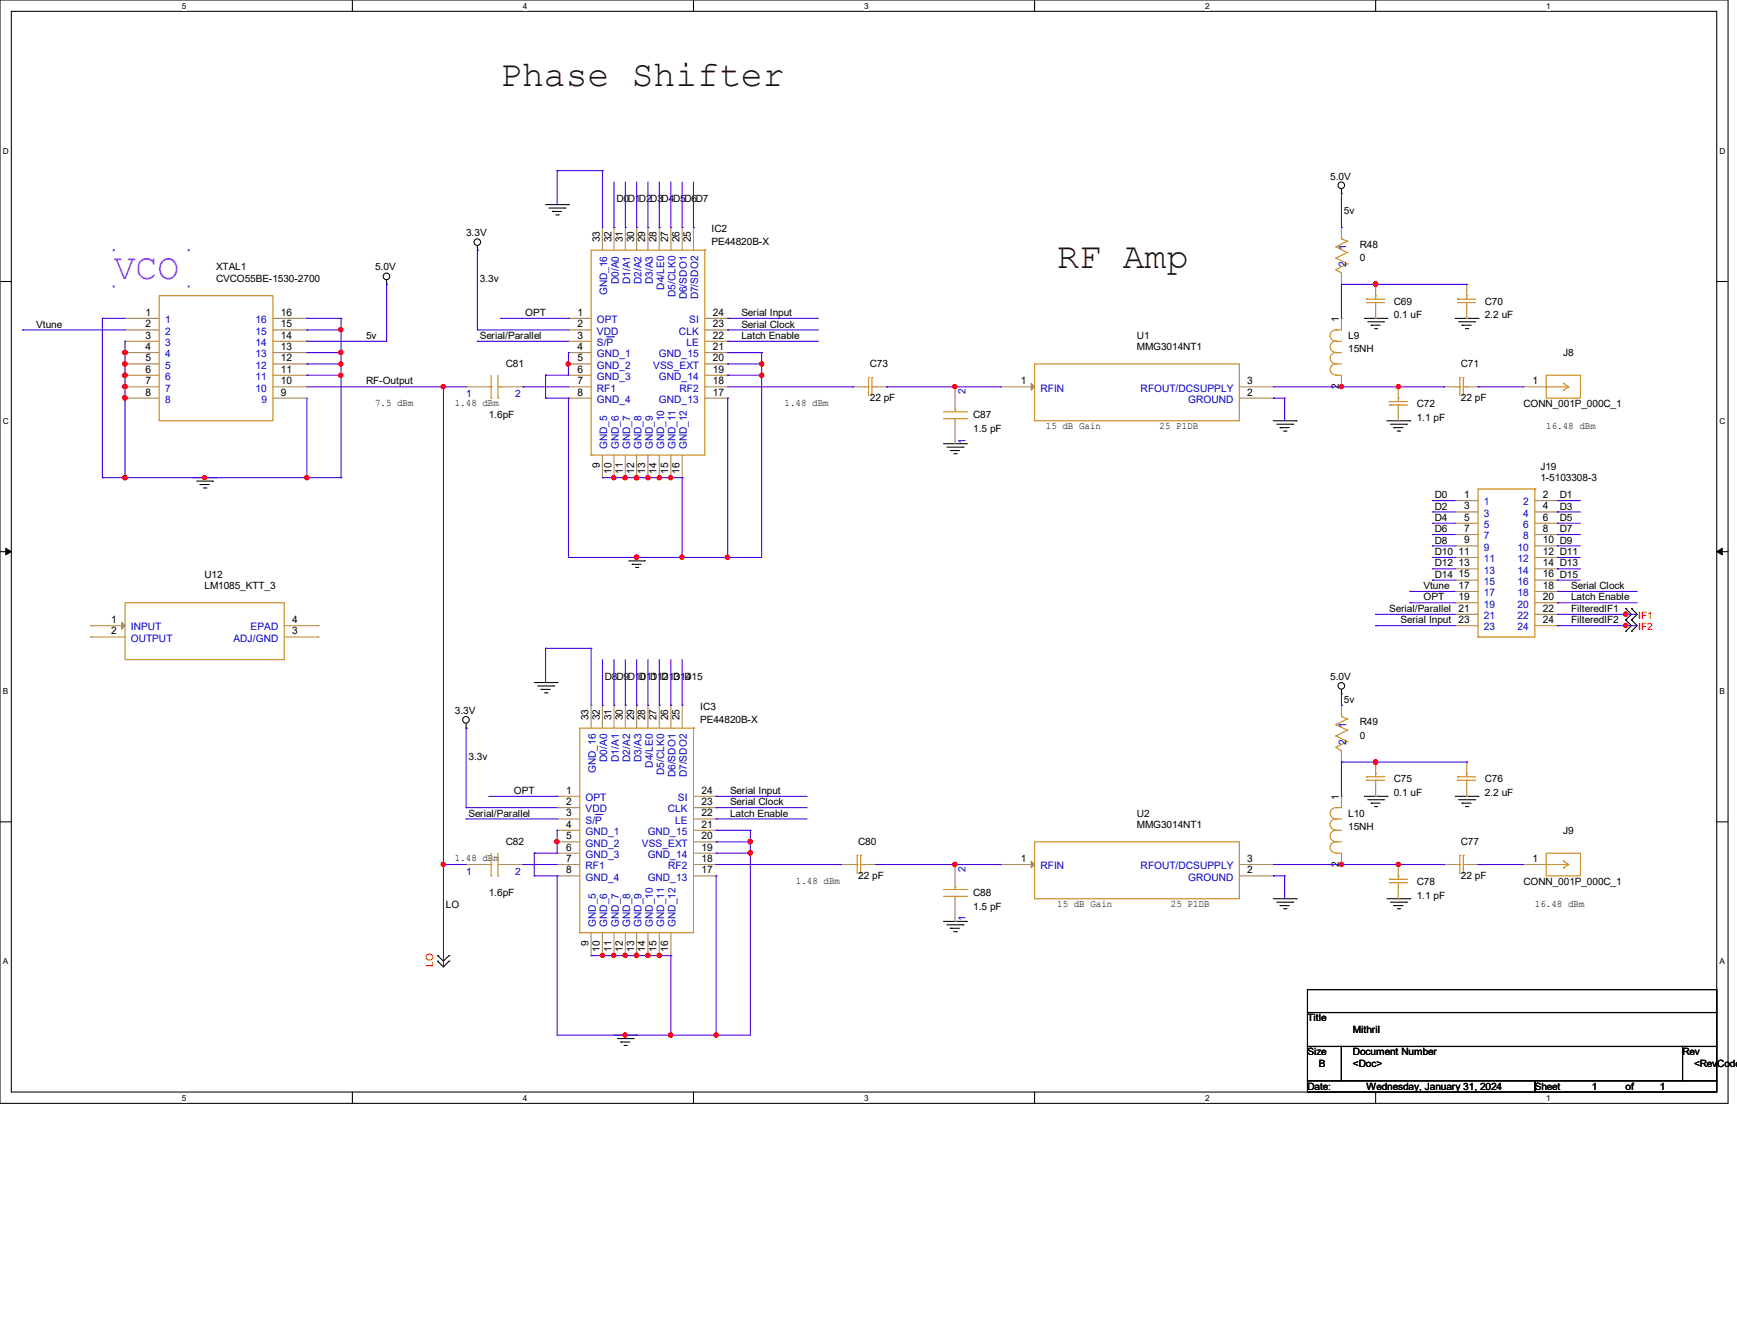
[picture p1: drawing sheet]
<svg xmlns="http://www.w3.org/2000/svg" width="279mm" height="216mm" viewBox="0 0 279 216" stroke-linecap="round" stroke-linejoin="round" font-family="sans-serif">
<path d="M0 0h278v177.4h-278zM1.8 1.8h274.3v173.8h-274.3z" fill="none" stroke="#000" stroke-width=".17"/>
<g fill="#fff">
<path d="M29.3 .2h.7v1.5h-.7z"/>
<path d="M29.3 175.8h.7v1.4h-.7z"/>
</g>
<path d="M56.7 0v1.8M56.7 175.6v1.8" fill="none" stroke="#000" stroke-width=".17"/>
<g fill="#fff">
<path d="M84.1 .2h.7v1.5h-.7z"/>
<path d="M84.1 175.8h.7v1.4h-.7z"/>
</g>
<path d="M111.5 0v1.8M111.5 175.6v1.8" fill="none" stroke="#000" stroke-width=".17"/>
<g fill="#fff">
<path d="M139 .2h.7v1.5h-.7z"/>
<path d="M139 175.8h.7v1.4h-.7z"/>
</g>
<path d="M166.4 0v1.8M166.4 175.6v1.8" fill="none" stroke="#000" stroke-width=".17"/>
<g fill="#fff">
<path d="M193.8 .2h.8v1.5h-.8z"/>
<path d="M193.8 175.8h.8v1.4h-.8z"/>
</g>
<path d="M221.3 0v1.8M221.3 175.6v1.8" fill="none" stroke="#000" stroke-width=".17"/>
<g fill="#fff">
<path d="M248.7 .2h.7v1.5h-.7z"/>
<path d="M248.7 175.8h.7v1.4h-.7z"/>
<path d="M.5 23.5h.9v1.5h-.9z"/>
<path d="M276.6 23.5h.9v1.5h-.9z"/>
<path d="M.5 67h.9v1.5h-.9z"/>
<path d="M276.6 67h.9v1.5h-.9z"/>
</g>
<path d="M0 45.3h1.8M276.1 45.3h1.9" fill="none" stroke="#000" stroke-width=".17"/>
<g fill="#fff">
<path d="M.5 110.4h.8v1.5h-.8z"/>
<path d="M276.6 110.4h.9v1.5h-.9z"/>
</g>
<path d="M0 88.7h1.8M276.1 88.7h1.9" fill="none" stroke="#000" stroke-width=".17"/>
<path d="M.9 88.1l.9 .6-.9 .5zM276.1 88.7l.9-.6v1.1z" fill="#000" stroke="#000" stroke-width=".16"/>
<g fill="#fff">
<path d="M.5 153.8h.8v1.5h-.8z"/>
<path d="M276.6 153.8h.9v1.5h-.9z"/>
</g>
<path d="M0 132.1h1.8M276.1 132.1h1.9" fill="none" stroke="#000" stroke-width=".17"/>
<path d="M18.1 40h.4v.4h-.4zM30.2 40h.3v.4h-.3zM30.2 45.9h.3v.3h-.3zM18.1 45.9h.4v.3h-.4z" fill-rule="evenodd" fill="#f0f"/>
<g fill="none" stroke="#000" stroke-width=".17">
<path d="M76.8 39.5v.7M87.8 32.9h3.6M88.3 33.4h2.6M88.9 34h.1M88.9 34h1.4M89.4 34.5h.4M89.8 34.5h.1M90.9 33.4h.1M91.4 32.9h.1M215.8 31.1h.1M215.8 30.4v.7M62.2 45.7h.1"/>
<path d="M62.2 45v.7M76.8 40.2h.1M219.5 51.2h3.6M220 51.7h2.5M220.6 52.3h.1M220.6 52.3h1.4M221.1 52.8h.3M221.4 52.8h.1M222.5 51.7h.1M223.1 51.2h.1M234.1 51.2h3.6M234.6 51.7h2.6"/>
<path d="M235.2 52.3h.1M235.2 52.3h1.4M235.7 52.8h.4M236.1 52.8h.1M237.2 51.7h.1M237.7 51.2h.1M31.1 76.8h3.7M31.6 77.3h2.6M32.2 77.9h.1M32.2 77.9h1.5M32.7 78.4h.4M33.1 78.4h.1"/>
<path d="M34.2 77.3h.1M34.8 76.8h.1M151.8 71.3h3.6M152.3 71.9h2.6M152.9 72.4h.1M152.9 72.4h1.4M153.4 72.9h.4M153.8 72.9h.1M154.9 71.9h.1M155.4 71.3h.1M204.8 67.6h3.7M205.4 68.2h2.5"/>
<path d="M205.9 68.7h.1M205.9 68.7h1.5M206.5 69.3h.3M206.8 69.3h.1M207.9 68.2h.1M208.5 67.6h.1M223.1 67.6h3.7M223.6 68.2h2.6M224.2 68.7h.1M224.2 68.7h1.5M224.7 69.3h.4M225.1 69.3h.1"/>
<path d="M226.2 68.2h.1M226.8 67.6h.1M100.6 89.6h3.6M101.1 90.2h2.6M101.7 90.7h.1M101.7 90.7h1.4M102.2 91.2h.4M102.6 91.2h.1M103.7 90.2h.1M104.2 89.6h.1M261.5 97.8h.1M261.5 99.7h.1"/>
<path d="M261.5 97.8l.9 1-.9 .9M261.5 99.7l.9 .9-.9 .9M262.4 97.8h.1M262.4 99.7h.1M262.4 97.8l1 1-1 .9M262.4 99.7l1 .9-1 .9M75 117.1h.1M75 116.3v.8M85.9 109.7h3.7M86.5 110.3h2.6M87 110.8h.1M87 110.8h1.5"/>
<path d="M87.6 111.4h.4M88 111.4h.1M89.1 110.3h.1M89.6 109.7h.1M215.8 111.5h.1M215.8 110.8v.7M261.5 101.5h.1M262.4 101.5h.1M219.5 128h3.6M220 128.6h2.5M220.6 129.1h.1M220.6 129.1h1.4"/>
<path d="M221.1 129.7h.3M221.4 129.7h.1M222.5 128.6h.1M223.1 128h.1M234.1 128h3.6M234.6 128.6h2.6M235.2 129.1h.1M235.2 129.1h1.4M235.7 129.7h.4M236.1 129.7h.1M237.2 128.6h.1M237.7 128h.1"/>
<path d="M70.4 154.5h.1M70.4 153.6h.1M70.4 154.5l.9 .9 .9-.9M70.4 153.6l.9 .9 .9-.9M72.2 154.5h.1M72.2 153.6h.1M151.8 148.1h3.6M152.3 148.7h2.6M152.9 149.2h.1M152.9 149.2h1.4M153.4 149.8h.4M153.8 149.8h.1"/>
<path d="M154.9 148.7h.1M155.4 148.1h.1M204.8 144.5h3.7M205.4 145h2.5M205.9 145.6h.1M205.9 145.6h1.5M206.5 146.1h.3M206.8 146.1h.1M207.9 145h.1M208.5 144.5h.1M210.3 159.1h65.8v3.7h-65.8zM223.1 144.5h3.7"/>
<path d="M223.6 145h2.6M224.2 145.6h.1M224.2 145.6h1.5M224.7 146.1h.4M225.1 146.1h.1M226.2 145h.1M226.8 144.5h.1M98.8 166.4h3.6M99.3 167h2.6M99.9 167.5h.1M99.9 167.5h1.4M100.4 168.1h.4"/>
<path d="M100.8 168.1h.1M101.9 167h.1M102.4 166.4h.1M210.3 162.8h65.8v5.4h-65.8zM210.3 168.2h5.5v5.5h-5.5zM210.3 173.7h36.6v1.9h-36.6zM215.8 168.2h54.8v5.5h-54.8zM246.9 173.7h29.2v1.9h-29.2zM270.6 168.2h5.5v5.5h-5.5z"/>
<circle cx="76.8" cy="38.9" r=".53"/>
<circle cx="215.8" cy="29.8" r=".53"/>
<circle cx="62.2" cy="44.4" r=".53"/>
<circle cx="75" cy="115.7" r=".53"/>
<circle cx="215.8" cy="110.3" r=".53"/>
</g>
<g fill="none" stroke="#cc8006" stroke-width=".17">
<path d="M214.9 39.7h.1M214.9 39.7l1.8 .9M215.8 38.4h.1M215.8 38.4l.9 .4M216.7 38.8h.1M216.7 38.8l-1.8 .9M25.6 47.5h18.3v20.1h-18.3zM113.4 40.2h.1M113.4 40.2h-18.3v33M113.4 40.2v33h-18.3M166.4 58.5h32.9v9.1h-32.9zM214.9 58.5h.1"/>
<path d="M214.9 56.7h.1M214.9 53h.1M214.9 54.9h.1M214.9 41.5h.1M214.9 43.3h.1M214.9 58.5h.9M214.9 56.7h.9M214.9 53h.9M214.9 54.9h.9M214.9 41.5l1.8 .9M214.9 43.3l.9 .6M214.9 56.7a.89 .89 0 0 0-.9 .9 .89 .89 0 0 0 .9 .9"/>
<path d="M214.9 58.5a.89 .89 0 0 0-.9 .9 .89 .89 0 0 0 .9 .9M214.9 54.9a.89 .89 0 0 0-.9 .9 .89 .89 0 0 0 .9 .8M214.9 53a.89 .89 0 0 0-.9 .9 .89 .89 0 0 0 .9 .9M216.7 42.4h.1M216.7 40.6h.1M216.7 42.4l-1.8 .9M216.7 40.6l-1.8 .9M219.8 48.6h.1M219.8 48.1h.1M219.8 48.6h3M219.8 48.1h3M221.3 47.5h.1"/>
<path d="M221.3 48.6h.1M221.3 47.5v.6M221.3 48.6v.8M234.4 48.6h.1M234.4 48.1h.1M234.4 48.6h3M234.4 48.1h3M235.9 47.5h.1M235.9 48.6h.1M235.9 47.5v.6M235.9 48.6v.8M78.6 62.2h.4"/>
<path d="M79 64h.1M79 62.2h.1M79 60.3v3.7M80.1 64h.1M80.1 60.3v3.7M80.1 62.2h.4M80.5 62.2h.1M95.1 73.2h.1M139 62.2h.7M139.7 60.7h.1M139.7 62.2h.1M139.7 60.7v2.9"/>
<path d="M140.3 60.7h.1M140.3 62.2h.5M140.3 60.7v2.9M140.8 62.2h.1M151.8 67.3h3.6M151.8 66.2h3.6M153.6 67.3h.1M153.6 65.8h.1M153.6 65.8v.4M153.6 67.3v.3M155.4 67.3h.1M155.4 66.2h.1"/>
<path d="M214.9 60.3h.1M214.9 60.3h.9M223.5 65.1h.1M223.5 64.6h.1M223.5 65.1h2.9M223.5 64.6h2.9M224.9 64h.1M224.9 65.1h.1M224.9 64v.6M224.9 65.1v.7M234.1 62.2h.7M234.8 60.7h.1"/>
<path d="M234.8 62.2h.1M234.8 60.7v2.9M235.4 60.7h.1M235.4 60.7v2.9M235.4 62.2h.5M235.9 62.2h.1M246.9 78.6h.1M246.9 78.6h-9.2v23.8M246.9 78.6v23.8h-9.2M248.7 60.3h5.5v3.7h-5.5zM248.7 62.2h.1M248.7 62.2h3.6"/>
<path d="M251.5 61.6h.1M251.5 62.7h.1M251.5 61.6l.8 .6M252.3 62.2l-.8 .5M20.1 96.9h25.6v9.1h-25.6zM111.5 117.1h.1M111.5 117.1h-18.2v32.8M111.5 117.1v32.8h-18.2M214.9 118.3h.1M214.9 116.5h.1M214.9 118.3l1.8 .9M214.9 116.5l1.8 .9"/>
<path d="M215.8 115.2h.1M215.8 115.2l.9 .4M216.7 119.2h.1M216.7 117.4h.1M216.7 115.6h.1M216.7 119.2l-1.8 .9M216.7 117.4l-1.8 .9M216.7 115.6l-1.8 .9M237.7 102.4h.1M78.6 139h.4M79 139h.1M79 137.2v3.6"/>
<path d="M80.1 139h.4M80.1 137.2v3.6M80.5 139h.1M137.2 139h.7M137.9 137.5h.1M137.9 139h.1M137.9 137.5v3M138.4 137.5h.1M138.4 137.5v3M138.4 139h.6M139 139h.1M166.4 135.3h32.9v9.2h-32.9z"/>
<path d="M214.9 120.1h.1M214.9 135.3h.1M214.9 133.5h.1M214.9 129.8h.1M214.9 137.2h.1M214.9 131.7h.1M214.9 120.1l.9 .6M214.9 135.3h.9M214.9 133.5h.9M214.9 129.8h.9M214.9 137.2h.9M214.9 131.7h.9"/>
<path d="M214.9 133.5a.91 .91 0 0 0-.9 .9 .91 .91 0 0 0 .9 .9M214.9 135.3a.89 .89 0 0 0-.9 .9 .89 .89 0 0 0 .9 .9M214.9 131.7a.89 .89 0 0 0-.9 .8 .89 .89 0 0 0 .9 .9M214.9 129.8a.89 .89 0 0 0-.9 .9 .89 .89 0 0 0 .9 .9M219.8 125.4h.1M219.8 124.9h.1M219.8 125.4h3M219.8 124.9h3M221.3 124.3h.1M221.3 125.4h.1M221.3 124.3v.6M221.3 125.4v.8"/>
<path d="M234.1 139h.7M234.4 125.4h.1M234.4 124.9h.1M234.4 125.4h3M234.4 124.9h3M234.8 137.5h.1M234.8 139h.1M234.8 137.5v3M235.4 137.5h.1M235.4 139h.5M235.4 137.5v3M235.9 139h.1"/>
<path d="M235.9 124.3h.1M235.9 125.4h.1M235.9 124.3v.6M235.9 125.4v.8M248.7 137.2h5.5v3.6h-5.5zM248.7 139h.1M248.7 139h3.6M251.5 138.4h.1M251.5 139.5h.1M251.5 138.4l.8 .6M252.3 139l-.8 .5M79 140.8h.1"/>
<path d="M80.1 140.8h.1M93.3 149.9h.1M151.8 144.1h3.6M151.8 143h3.6M153.6 144.1h.1M153.6 142.6h.1M153.6 142.6v.4M153.6 144.1v.4M155.4 144.1h.1M155.4 143h.1M223.5 141.9h.1M223.5 141.4h.1"/>
<path d="M223.5 141.9h2.9M223.5 141.4h2.9M224.9 140.8h.1M224.9 141.9h.1M224.9 140.8v.6M224.9 141.9v.7"/>
</g>
<g fill="none" stroke="#a84" stroke-width=".17">
<path d="M96.9 36.6h.1M96.9 36.6v3.6M98.8 36.6h.1M98.8 36.6v3.6M100.6 36.6h.1M100.6 36.6v3.6M102.4 36.6h.1M102.4 36.6v3.6M104.2 36.6h.1M104.2 36.6v3.6M106 36.6h.1M106 36.6v3.6"/>
<path d="M107.9 36.6h.1M107.9 36.6v3.6M109.7 36.6h.1M109.7 36.6v3.6M111.5 36.6h.1M111.5 36.6v3.6M215.8 36.6h.1M215.8 36.6v1.8M20.1 51.2h.1M20.1 53h.1M20.1 54.9h.1M20.1 56.7h.1"/>
<path d="M20.1 58.5h.1M20.1 51.2h5.5M20.1 53h5.5M20.1 54.9h5.5M20.1 56.7h5.5M20.1 58.5h5.5M43.9 51.2h5.5M43.9 53h5.5M43.9 54.9h5.5M43.9 56.7h5.5M43.9 58.5h5.5M49.4 58.5h.1"/>
<path d="M49.4 56.7h.1M49.4 54.9h.1M49.4 53h.1M49.4 51.2h.1M91.4 51.2h.1M91.4 53h.1M91.4 54.9h.1M91.4 56.7h.1M91.4 58.5h.1M91.4 51.2h3.7M91.4 53h3.7M91.4 54.9h3.7"/>
<path d="M91.4 56.7h3.7M91.4 58.5h3.7M113.4 51.2h3.7M113.4 53h3.7M113.4 54.9h3.7M113.4 56.7h3.7M113.4 58.5h3.7M117.1 51.2h.1M117.1 53h.1M117.1 54.9h.1M117.1 56.7h.1M117.1 58.5h.1"/>
<path d="M215.8 51.2h.1M215.8 45.7h.1M215.8 43.9v1.8M215.8 51.2v1.8M221.3 51.2h.1M221.3 45.7h.1M221.3 45.7v1.8M221.3 49.4v1.8M235.9 51.2h.1M235.9 45.7h.1M235.9 45.7v1.8M235.9 49.4v1.8"/>
<path d="M20.1 60.3h.1M20.1 62.2h.1M20.1 64h.1M20.1 62.2h5.5M20.1 60.3h5.5M20.1 64h5.5M43.9 62.2h5.5M43.9 60.3h5.5M43.9 64h5.5M49.4 64h.1M49.4 62.2h.1M49.4 60.3h.1"/>
<path d="M75 62.2h.1M75 62.2h3.6M80.5 62.2h3.6M84.1 62.2h.1M91.4 60.3h.1M91.4 62.2h.1M91.4 64h.1M91.4 62.2h3.7M91.4 60.3h3.7M91.4 64h3.7M96.9 76.8h.1M96.9 73.2v3.6"/>
<path d="M98.8 76.8h.1M98.8 73.2v3.6M100.6 76.8h.1M100.6 73.2v3.6M102.4 76.8h.1M102.4 73.2v3.6M104.2 76.8h.1M104.2 73.2v3.6M106 76.8h.1M106 73.2v3.6M107.9 76.8h.1M107.9 73.2v3.6"/>
<path d="M109.7 76.8h.1M109.7 73.2v3.6M113.4 62.2h3.7M113.4 60.3h3.7M113.4 64h3.7M117.1 60.3h.1M117.1 62.2h.1M117.1 64h.1M137.2 62.2h.1M137.2 62.2h1.8M140.8 62.2h1.8M142.6 62.2h.1"/>
<path d="M153.6 71.3h.1M153.6 62.2h.1M153.6 62.2v3.6M153.6 67.6v3.7M160.9 62.2h.1M160.9 62.2h5.5M199.3 62.2h5.5M199.3 64h5.5M204.8 64h.1M204.8 62.2h.1M215.8 62.2h.1M215.8 60.3v1.9"/>
<path d="M224.9 67.6h.1M224.9 62.2h.1M224.9 62.2v1.8M224.9 65.8v1.8M232.2 62.2h.1M232.2 62.2h1.9M235.9 62.2h1.8M237.7 62.2h.1M245.1 62.2h.1M245.1 62.2h3.6M234.1 80.5h.1M234.1 82.3h.1"/>
<path d="M234.1 84.1h.1M234.1 85.9h.1M234.1 87.8h.1M234.1 89.6h.1M234.1 91.4h.1M234.1 93.3h.1M234.1 95.1h.1M234.1 96.9h.1M234.1 98.8h.1M234.1 80.5h3.6M234.1 82.3h3.6M234.1 84.1h3.6"/>
<path d="M234.1 85.9h3.6M234.1 87.8h3.6M234.1 89.6h3.6M234.1 91.4h3.6M234.1 93.3h3.6M234.1 95.1h3.6M234.1 96.9h3.6M234.1 98.8h3.6M246.9 80.5h3.6M246.9 82.3h3.6M246.9 84.1h3.6M246.9 85.9h3.6"/>
<path d="M246.9 87.8h3.6M246.9 89.6h3.6M246.9 91.4h3.6M246.9 93.3h3.6M246.9 95.1h3.6M246.9 96.9h3.6M246.9 98.8h3.6M250.5 80.5h.1M250.5 82.3h.1M250.5 84.1h.1M250.5 85.9h.1M250.5 87.8h.1"/>
<path d="M250.5 89.6h.1M250.5 91.4h.1M250.5 93.3h.1M250.5 95.1h.1M250.5 96.9h.1M250.5 98.8h.1M14.6 100.6h.1M14.6 102.4h.1M14.6 100.6h5.5M14.6 102.4h5.5M45.7 100.6h5.5M45.7 102.4h5.5"/>
<path d="M51.2 102.4h.1M51.2 100.6h.1M95.1 113.4h.1M95.1 113.4v3.7M96.9 113.4h.1M96.9 113.4v3.7M98.8 113.4h.1M98.8 113.4v3.7M100.6 113.4h.1M100.6 113.4v3.7M102.4 113.4h.1M102.4 113.4v3.7"/>
<path d="M104.2 113.4h.1M104.2 113.4v3.7M106 113.4h.1M106 113.4v3.7M107.9 113.4h.1M107.9 113.4v3.7M109.7 113.4h.1M109.7 113.4v3.7M215.8 113.4h.1M215.8 113.4v1.8M234.1 100.6h.1M234.1 100.6h3.6"/>
<path d="M246.9 100.6h3.6M250.5 100.6h.1M75 139h.1M75 139h3.6M80.5 139h3.6M84.1 139h.1M89.6 128h.1M89.6 129.8h.1M89.6 131.7h.1M89.6 133.5h.1M89.6 135.3h.1M89.6 137.2h.1"/>
<path d="M89.6 139h.1M89.6 139h3.7M89.6 128h3.7M89.6 129.8h3.7M89.6 131.7h3.7M89.6 133.5h3.7M89.6 135.3h3.7M89.6 137.2h3.7M111.5 139h3.7M111.5 128h3.7M111.5 129.8h3.7M111.5 131.7h3.7"/>
<path d="M111.5 133.5h3.7M111.5 135.3h3.7M111.5 137.2h3.7M115.2 128h.1M115.2 129.8h.1M115.2 131.7h.1M115.2 133.5h.1M115.2 135.3h.1M115.2 137.2h.1M115.2 139h.1M135.3 139h.1M135.3 139h1.9"/>
<path d="M139 139h1.8M140.8 139h.1M153.6 139h.1M153.6 139v3.6M160.9 139h.1M160.9 139h5.5M199.3 139h5.5M204.8 139h.1M215.8 122.5h.1M215.8 128h.1M215.8 139h.1M215.8 120.7v1.8"/>
<path d="M215.8 128v1.8M215.8 137.2v1.8M221.3 128h.1M221.3 122.5h.1M221.3 122.5v1.8M221.3 126.2v1.8M224.9 139h.1M224.9 139v1.8M232.2 139h.1M232.2 139h1.9M235.9 128h.1M235.9 122.5h.1"/>
<path d="M235.9 139h1.8M235.9 122.5v1.8M235.9 126.2v1.8M237.7 139h.1M245.1 139h.1M245.1 139h3.6M89.6 140.8h.1M89.6 140.8h3.7M95.1 153.6h.1M95.1 149.9v3.7M96.9 153.6h.1M96.9 149.9v3.7"/>
<path d="M98.8 153.6h.1M98.8 149.9v3.7M100.6 153.6h.1M100.6 149.9v3.7M102.4 153.6h.1M102.4 149.9v3.7M104.2 153.6h.1M104.2 149.9v3.7M106 153.6h.1M106 149.9v3.7M107.9 153.6h.1M107.9 149.9v3.7"/>
<path d="M111.5 140.8h3.7M115.2 140.8h.1M153.6 148.1h.1M153.6 144.5v3.6M199.3 140.8h5.5M204.8 140.8h.1M224.9 144.5h.1M224.9 142.6v1.9"/>
</g>
<g fill="#a84" stroke="#a84" stroke-width=".17">
<path d="M165.9 138.4l.5 .6-.5 .5z"/>
<path d="M19.6 100l.5 .6-.5 .5z"/>
<path d="M165.9 61.6l.5 .6-.5 .5z"/>
</g>
<path d="M97.6 54.1h1.1M98.7 54.1h.1M95.8 130.9h1.1M96.9 130.9h.1" fill="none" stroke="#00c" stroke-width=".16"/>
<g fill="none" stroke="#4200ff" stroke-width=".17">
<path d="M89.6 27.4h.1M89.6 27.4h7.3M89.6 27.4v5.5M96.9 27.4h.1M96.9 27.4v9.2M98.8 36.6h.1M98.8 29.3v7.3M100.6 36.6h.1M100.6 29.3v7.3M102.4 36.6h.1M102.4 29.3v7.3M104.2 36.6h.1"/>
<path d="M104.2 29.3v7.3M106 36.6h.1M106 29.3v7.3M107.9 36.6h.1M107.9 29.3v7.3M109.7 36.6h.1M109.7 29.3v7.3M111.5 36.6h.1M111.5 29.3v7.3M215.8 36.6h.1M215.8 31.1v5.5M3.6 53h.1"/>
<path d="M3.6 53h16.5M16.5 51.2h.1M16.5 51.2h3.6M16.5 51.2v25.6M20.1 54.9h.1M20.1 56.7h.1M20.1 58.5h.1M20.1 54.9v21.9M49.4 56.7h.1M49.4 58.5h.1M49.4 53h.1M49.4 51.2h.1"/>
<path d="M49.4 54.9h.1M49.4 53h5.5M49.4 51.2h5.5M49.4 56.7h5.5M49.4 58.5h5.5M54.9 56.7h.1M54.9 58.5h.1M54.9 53h.1M54.9 51.2h.1M54.9 51.2v25.6M62.2 45.7h.1M62.2 45.7v9.2h-12.8"/>
<path d="M76.8 54.9h.1M76.8 53h.1M76.8 40.2h.1M76.8 53h14.6M76.8 54.9h14.6M76.8 40.2v12.8M80.5 51.2h10.9M91.4 56.7h.1M91.4 58.5h.1M91.4 51.2h.1M91.4 56.7v3.6h-3.6M117.1 56.7h.1"/>
<path d="M117.1 58.5h.1M117.1 54.9h.1M117.1 53h.1M117.1 51.2h.1M117.1 53h14.6M117.1 51.2h14.6M117.1 56.7h5.4M117.1 58.5h5.4M117.1 54.9h14.6M122.5 56.7h.1M122.5 58.5h.1M122.5 56.7v32.9h-31.1v-25.6"/>
<path d="M215.8 45.7h.1M215.8 45.7h20.1M215.8 45.7v5.5M221.3 45.7h.1M235.9 45.7h.1M16.5 76.8h.1M16.5 76.8h38.4M20.1 76.8h.1M20.1 60.3h.1M20.1 62.2h.1M20.1 64h.1M49.4 76.8h.1"/>
<path d="M49.4 60.3h.1M49.4 62.2h25.6M49.4 64v12.8M49.4 60.3h5.5M54.9 60.3h.1M54.9 76.8h.1M71.3 62.2h.1M71.3 62.2v93.2M84.1 62.2h.1M84.1 62.2h7.3M87.8 60.3h.1M87.8 64h.1"/>
<path d="M87.8 60.3v3.7M87.8 64h3.6M91.4 64h.1M96.9 76.8h.1M96.9 76.8h12.8M98.8 76.8h.1M100.6 76.8h.1M102.4 76.8h.1M104.2 76.8h.1M106 76.8h.1M107.9 76.8h.1M109.7 76.8h.1"/>
<path d="M109.7 76.8v12.8M117.1 64h.1M117.1 60.3h.1M117.1 62.2h20.1M117.1 60.3h5.4M117.1 64v25.6M122.5 60.3h.1M137.2 62.2h.1M142.6 62.2h.1M142.6 62.2h18.3M160.9 62.2h.1M204.8 64h.1"/>
<path d="M204.8 62.2h27.4M204.8 64h1.8M206.6 64h.1M206.6 64v3.6M215.8 62.2h.1M224.9 62.2h.1M232.2 62.2h.1M237.7 62.2h.1M237.7 62.2h7.4M102.4 89.6h.1M109.7 89.6h.1M117.1 89.6h.1"/>
<path d="M221.3 98.8h.1M221.3 98.8h12.8M226.8 95.1h.1M226.8 96.9h.1M226.8 95.1h7.3M226.8 96.9h7.3M230.4 80.5h.1M230.4 82.3h.1M230.4 84.1h.1M230.4 85.9h.1M230.4 87.8h.1M230.4 89.6h.1"/>
<path d="M230.4 91.4h.1M230.4 93.3h.1M230.4 89.6h3.7M230.4 80.5h3.7M230.4 82.3h3.7M230.4 84.1h3.7M230.4 85.9h3.7M230.4 87.8h3.7M230.4 91.4h3.7M230.4 93.3h3.7M250.5 80.5h.1M250.5 82.3h.1"/>
<path d="M250.5 84.1h.1M250.5 85.9h.1M250.5 87.8h.1M250.5 89.6h.1M250.5 91.4h.1M250.5 93.3h.1M250.5 95.1h.1M250.5 96.9h.1M250.5 98.8h.1M250.5 89.6h3.7M250.5 80.5h3.7M250.5 82.3h3.7"/>
<path d="M250.5 84.1h3.7M250.5 85.9h3.7M250.5 87.8h3.7M250.5 91.4h3.7M250.5 93.3h3.7M250.5 95.1h12.9M250.5 96.9h12.9M250.5 98.8h12.9M261.5 98.8h.1M75 117.1h.1M75 117.1v12.7M87.8 104.2h.1"/>
<path d="M87.8 104.2v5.5M87.8 104.2h7.3M95.1 104.2h.1M95.1 104.2v9.2M96.9 113.4h.1M96.9 106v7.4M98.8 113.4h.1M98.8 106v7.4M100.6 113.4h.1M100.6 106v7.4M102.4 113.4h.1M102.4 106v7.4"/>
<path d="M104.2 113.4h.1M104.2 106v7.4M106 113.4h.1M106 106v7.4M107.9 113.4h.1M107.9 106v7.4M109.7 113.4h.1M109.7 106v7.4M215.8 113.4h.1M215.8 111.5v1.9M221.3 100.6h.1M221.3 100.6h12.8"/>
<path d="M250.5 100.6h.1M250.5 100.6h12.9M261.5 100.6h.1M71.3 139h.1M71.3 139h3.7M75 129.8h.1M75 131.7h.1M75 129.8h14.6M75 131.7h14.6M78.6 128h11M84.1 139h.1M84.1 139h5.5"/>
<path d="M85.9 137.2h.1M85.9 137.2v3.6M89.6 128h.1M89.6 133.5h.1M89.6 135.3h.1M89.6 133.5v3.7h-3.7M115.2 128h.1M115.2 129.8h.1M115.2 131.7h.1M115.2 133.5h.1M115.2 135.3h.1M115.2 137.2h.1"/>
<path d="M115.2 139h.1M115.2 128h14.6M115.2 129.8h14.6M115.2 131.7h14.6M115.2 133.5h5.5M115.2 135.3h5.5M115.2 137.2h5.5M115.2 139h20.1M120.7 133.5h.1M120.7 135.3h.1M120.7 137.2h.1M120.7 133.5v32.9h-31.1v-25.6"/>
<path d="M140.8 139h20.1M153.6 139h.1M160.9 139h.1M204.8 139h27.4M215.8 139h.1M215.8 122.5h.1M215.8 122.5v5.5M215.8 122.5h20.1M221.3 122.5h.1M224.9 139h.1M232.2 139h.1M235.9 122.5h.1"/>
<path d="M237.7 139h.1M237.7 139h7.4M85.9 140.8h.1M85.9 140.8h3.7M89.6 140.8h.1M95.1 153.6h.1M95.1 153.6h12.8M96.9 153.6h.1M98.8 153.6h.1M100.6 153.6h.1M102.4 153.6h.1M104.2 153.6h.1"/>
<path d="M106 153.6h.1M107.9 153.6h.1M107.9 153.6v12.8M115.2 140.8h.1M115.2 140.8v25.6M204.8 140.8h.1M204.8 140.8h1.8M206.6 140.8h.1M206.6 140.8v3.7M100.6 166.4h.1M107.9 166.4h.1M115.2 166.4h.1"/>
</g>
<g fill="#f00" stroke="#f00" stroke-width=".17">
<circle cx="20.1" cy="56.7" r=".36"/>
<circle cx="20.1" cy="60.3" r=".36"/>
<circle cx="20.1" cy="58.5" r=".36"/>
<circle cx="20.1" cy="62.1" r=".36"/>
<circle cx="20.1" cy="76.8" r=".36"/>
<circle cx="20.1" cy="64" r=".36"/>
<circle cx="32.9" cy="76.8" r=".34"/>
<circle cx="49.4" cy="76.8" r=".34"/>
<circle cx="54.8" cy="60.3" r=".34"/>
<circle cx="54.8" cy="58.5" r=".34"/>
<circle cx="54.8" cy="56.7" r=".34"/>
<circle cx="54.8" cy="53" r=".34"/>
<circle cx="98.7" cy="76.8" r=".34"/>
<circle cx="102.4" cy="76.8" r=".36"/>
<circle cx="100.5" cy="76.8" r=".34"/>
<circle cx="106" cy="76.8" r=".34"/>
<circle cx="104.2" cy="76.8" r=".34"/>
<circle cx="107.9" cy="76.8" r=".34"/>
<circle cx="109.7" cy="89.6" r=".34"/>
<circle cx="102.4" cy="89.6" r=".36"/>
<circle cx="91.4" cy="58.5" r=".34"/>
<circle cx="117" cy="89.6" r=".34"/>
<circle cx="122.5" cy="60.3" r=".34"/>
<circle cx="122.5" cy="58.5" r=".34"/>
<circle cx="89.6" cy="135.3" r=".34"/>
<circle cx="120.7" cy="135.3" r=".36"/>
<circle cx="120.7" cy="137.1" r=".36"/>
<circle cx="115.2" cy="166.4" r=".34"/>
<circle cx="98.7" cy="153.6" r=".34"/>
<circle cx="96.9" cy="153.6" r=".34"/>
<circle cx="100.5" cy="153.6" r=".34"/>
<circle cx="102.4" cy="153.6" r=".36"/>
<circle cx="106" cy="153.6" r=".34"/>
<circle cx="104.2" cy="153.6" r=".34"/>
<circle cx="107.9" cy="166.4" r=".34"/>
<circle cx="100.5" cy="166.4" r=".34"/>
<circle cx="71.3" cy="139" r=".34"/>
<circle cx="71.3" cy="62.1" r=".34"/>
<circle cx="221.3" cy="45.7" r=".36"/>
<circle cx="215.8" cy="62.1" r=".34"/>
<circle cx="224.9" cy="62.1" r=".34"/>
<circle cx="221.3" cy="122.5" r=".36"/>
<circle cx="215.8" cy="139" r=".34"/>
<circle cx="224.9" cy="139" r=".34"/>
<circle cx="153.6" cy="62.1" r=".34"/>
<circle cx="153.6" cy="139" r=".34"/>
<circle cx="261.5" cy="98.7" r=".34"/>
<circle cx="261.5" cy="100.5" r=".34"/>
</g>
<g font-size="5.9" fill="#400000">
<text x="80.5" y="13.8">Phase Shifter</text>
<text x="170.1" y="43.1">RF Amp</text>
</g>
<text font-size="5.9" fill="#f0f" x="18.3" y="44.9">VCO</text>
<g font-size="1.7">
<text x="96.5" y="38.9" transform="rotate(-90 96.5 38.9)">33</text>
<text x="98.3" y="38.9" transform="rotate(-90 98.3 38.9)">32</text>
<text x="100.2" y="38.9" transform="rotate(-90 100.2 38.9)">31</text>
<text x="102" y="38.9" transform="rotate(-90 102 38.9)">30</text>
<text x="103.8" y="38.9" transform="rotate(-90 103.8 38.9)">29</text>
<text x="105.6" y="38.9" transform="rotate(-90 105.6 38.9)">28</text>
<text x="107.5" y="38.9" transform="rotate(-90 107.5 38.9)">27</text>
<text x="109.3" y="38.9" transform="rotate(-90 109.3 38.9)">26</text>
<text x="111.1" y="38.9" transform="rotate(-90 111.1 38.9)">25</text>
<text x="23.4" y="50.8">1</text>
<text x="23.4" y="52.6">2</text>
<text x="45.2" y="52.6">15</text>
<text x="45.2" y="50.8">16</text>
<text x="92.9" y="50.8">1</text>
<text x="92.9" y="52.6">2</text>
<text x="114.6" y="50.8">24</text>
<text x="114.6" y="52.6">23</text>
<text x="215.4" y="51.8" transform="rotate(-90 215.4 51.8)">1</text>
<text x="23.4" y="54.4">3</text>
<text x="23.4" y="56.3">4</text>
<text x="23.4" y="58.1">5</text>
<text x="23.4" y="59.9">6</text>
<text x="45.2" y="59.9">11</text>
<text x="45.2" y="58.1">12</text>
<text x="45.2" y="56.3">13</text>
<text x="45.2" y="54.4">14</text>
<text x="92.9" y="54.4">3</text>
<text x="92.9" y="56.3">4</text>
<text x="92.9" y="58.1">5</text>
<text x="92.9" y="59.9">6</text>
<text x="114.6" y="54.4">22</text>
<text x="114.6" y="56.3">21</text>
<text x="114.6" y="58.1">20</text>
<text x="114.6" y="59.9">19</text>
<text x="23.4" y="61.8">7</text>
<text x="23.4" y="63.6">8</text>
<text x="45.2" y="63.6">9</text>
<text x="45.2" y="61.8">10</text>
<text x="92.9" y="61.8">7</text>
<text x="92.9" y="63.6">8</text>
<text x="114.6" y="61.8">18</text>
<text x="114.6" y="63.6">17</text>
<text x="164.2" y="61.8">1</text>
<text x="200.6" y="63.6">2</text>
<text x="200.6" y="61.8">3</text>
<text x="215.4" y="62.5" transform="rotate(-90 215.4 62.5)">2</text>
<text x="246.5" y="61.8">1</text>
<text x="96.5" y="75.3" transform="rotate(-90 96.5 75.3)">9</text>
<text x="98.3" y="76.2" transform="rotate(-90 98.3 76.2)">10</text>
<text x="100.2" y="76.2" transform="rotate(-90 100.2 76.2)">11</text>
<text x="102" y="76.2" transform="rotate(-90 102 76.2)">12</text>
<text x="103.8" y="76.2" transform="rotate(-90 103.8 76.2)">13</text>
<text x="105.6" y="76.2" transform="rotate(-90 105.6 76.2)">14</text>
<text x="107.5" y="76.2" transform="rotate(-90 107.5 76.2)">15</text>
<text x="109.3" y="76.2" transform="rotate(-90 109.3 76.2)">16</text>
<text x="235.5" y="80.1">1</text>
<text x="235.5" y="81.9">3</text>
<text x="235.5" y="83.7">5</text>
<text x="248.2" y="80.1">2</text>
<text x="248.2" y="81.9">4</text>
<text x="248.2" y="83.7">6</text>
<text x="234.6" y="89.2">11</text>
<text x="235.5" y="85.5">7</text>
<text x="235.5" y="87.3">9</text>
<text x="248.2" y="85.5">8</text>
<text x="248.2" y="87.3">10 D9</text>
<text x="248.2" y="89.2">12 D11</text>
<text x="234.6" y="91">13</text>
<text x="234.6" y="92.8">15</text>
<text x="234.6" y="94.7">17</text>
<text x="248.2" y="91">14 D13</text>
<text x="248.2" y="92.8">16 D15</text>
<text x="248.2" y="94.7">18</text>
<text x="17.9" y="100.2">1</text>
<text x="17.9" y="102">2</text>
<text x="47" y="102">3</text>
<text x="47" y="100.2">4</text>
<text x="234.6" y="96.5">19</text>
<text x="234.6" y="98.3">21</text>
<text x="248.2" y="96.5">20</text>
<text x="248.2" y="98.3">22</text>
<text x="248.2" y="100.2">24</text>
<text x="94.7" y="115.8" transform="rotate(-90 94.7 115.8)">33</text>
<text x="96.5" y="115.8" transform="rotate(-90 96.5 115.8)">32</text>
<text x="98.3" y="115.8" transform="rotate(-90 98.3 115.8)">31</text>
<text x="100.2" y="115.8" transform="rotate(-90 100.2 115.8)">30</text>
<text x="102" y="115.8" transform="rotate(-90 102 115.8)">29</text>
<text x="103.8" y="115.8" transform="rotate(-90 103.8 115.8)">28</text>
<text x="105.6" y="115.8" transform="rotate(-90 105.6 115.8)">27</text>
<text x="107.5" y="115.8" transform="rotate(-90 107.5 115.8)">26</text>
<text x="109.3" y="115.8" transform="rotate(-90 109.3 115.8)">25</text>
<text x="91.1" y="127.6">1</text>
<text x="91.1" y="129.4">2</text>
<text x="91.1" y="131.2">3</text>
<text x="112.8" y="127.6">24</text>
<text x="112.8" y="129.4">23</text>
<text x="112.8" y="131.2">22</text>
<text x="215.4" y="128.6" transform="rotate(-90 215.4 128.6)">1</text>
<text x="91.1" y="133.1">4</text>
<text x="91.1" y="134.9">5</text>
<text x="91.1" y="136.7">6</text>
<text x="112.8" y="133.1">21</text>
<text x="112.8" y="134.9">20</text>
<text x="112.8" y="136.7">19</text>
<text x="91.1" y="138.6">7</text>
<text x="91.1" y="140.4">8</text>
<text x="112.8" y="138.6">18</text>
<text x="112.8" y="140.4">17</text>
<text x="164.2" y="138.6">1</text>
<text x="200.6" y="140.4">2</text>
<text x="200.6" y="138.6">3</text>
<text x="215.4" y="139.3" transform="rotate(-90 215.4 139.3)">2</text>
<text x="246.5" y="138.6">1</text>
<text x="94.7" y="152.1" transform="rotate(-90 94.7 152.1)">9</text>
<text x="96.5" y="153" transform="rotate(-90 96.5 153)">10</text>
<text x="98.3" y="153" transform="rotate(-90 98.3 153)">11</text>
<text x="100.2" y="153" transform="rotate(-90 100.2 153)">12</text>
<text x="102" y="153" transform="rotate(-90 102 153)">13</text>
<text x="103.8" y="153" transform="rotate(-90 103.8 153)">14</text>
<text x="105.6" y="153" transform="rotate(-90 105.6 153)">15</text>
<text x="107.5" y="153" transform="rotate(-90 107.5 153)">16</text>
</g>
<g font-size="1.7" fill="#00c">
<text x="216.5" y="40.2" transform="rotate(-90 216.5 40.2)">1</text>
<text x="97.7" y="47.5" transform="rotate(-90 97.7 47.5)">GND_16</text>
<text x="99.5" y="45.7" transform="rotate(-90 99.5 45.7)">D0/A0</text>
<text x="101.3" y="45.7" transform="rotate(-90 101.3 45.7)">D1/A1</text>
<text x="103.2" y="45.7" transform="rotate(-90 103.2 45.7)">D2/A2</text>
<text x="105" y="45.7" transform="rotate(-90 105 45.7)">D3/A3</text>
<text x="106.8" y="46.6" transform="rotate(-90 106.8 46.6)">D4/LE0</text>
<text x="108.7" y="47.8" transform="rotate(-90 108.7 47.8)">D5/CLK0</text>
<text x="216.5" y="43" transform="rotate(-90 216.5 43)">2</text>
<text x="26.5" y="51.9">1</text>
<text x="26.5" y="53.8">2</text>
<text x="41.1" y="53.8">15</text>
<text x="41.1" y="51.9">16</text>
<text x="96" y="51.9">OPT</text>
<text x="96" y="53.8">VDD</text>
<text x="109.2" y="53.8">CLK</text>
<text x="110.5" y="48.1" transform="rotate(-90 110.5 48.1)">D6/SDO1</text>
<text x="110.9" y="51.9">SI</text>
<text x="112.3" y="48.1" transform="rotate(-90 112.3 48.1)">D7/SDO2</text>
<text x="26.5" y="55.6">3</text>
<text x="26.5" y="57.4">4</text>
<text x="26.5" y="59.3">5</text>
<text x="41.1" y="59.3">12</text>
<text x="41.1" y="57.4">13</text>
<text x="41.1" y="55.6">14</text>
<text x="96" y="55.6">S/P</text>
<text x="96" y="57.4">GND_1</text>
<text x="96" y="59.3">GND_2</text>
<text x="105.1" y="59.3">VSS_EXT</text>
<text x="106" y="57.4">GND_15</text>
<text x="110.4" y="55.6">LE</text>
<text x="26.5" y="61.1">6</text>
<text x="26.5" y="63">7</text>
<text x="26.5" y="64.8">8</text>
<text x="41.1" y="63">10</text>
<text x="41.1" y="61.1">11</text>
<text x="42" y="64.8">9</text>
<text x="96" y="61.1">GND_3</text>
<text x="96" y="63">RF1</text>
<text x="96" y="64.8">GND_4</text>
<text x="106" y="61.1">GND_14</text>
<text x="106" y="64.8">GND_13</text>
<text x="109.3" y="63">RF2</text>
<text x="167.3" y="63">RFIN</text>
<text x="183.5" y="63">RFOUT/DCSUPPLY</text>
<text x="191.1" y="64.8">GROUND</text>
<text x="97.7" y="72.2" transform="rotate(-90 97.7 72.2)">GND_5</text>
<text x="99.5" y="72.2" transform="rotate(-90 99.5 72.2)">GND_6</text>
<text x="101.3" y="72.2" transform="rotate(-90 101.3 72.2)">GND_7</text>
<text x="103.2" y="72.2" transform="rotate(-90 103.2 72.2)">GND_8</text>
<text x="105" y="72.2" transform="rotate(-90 105 72.2)">GND_9</text>
<text x="106.8" y="72.2" transform="rotate(-90 106.8 72.2)">GND_10</text>
<text x="108.7" y="72.2" transform="rotate(-90 108.7 72.2)">GND_11</text>
<text x="110.5" y="72.2" transform="rotate(-90 110.5 72.2)">GND_12</text>
<text x="238.7" y="81.2">1</text>
<text x="238.7" y="83.1">3</text>
<text x="245" y="81.2">2</text>
<text x="245" y="83.1">4</text>
<text x="238.7" y="84.9">5</text>
<text x="238.7" y="86.7">7</text>
<text x="238.7" y="88.5">9</text>
<text x="244.1" y="88.5">10</text>
<text x="245" y="84.9">6</text>
<text x="245" y="86.7">8</text>
<text x="238.7" y="90.4">11</text>
<text x="238.7" y="92.2">13</text>
<text x="238.7" y="94">15</text>
<text x="238.7" y="95.8">17</text>
<text x="244.1" y="90.4">12</text>
<text x="244.1" y="92.2">14</text>
<text x="244.1" y="94">16</text>
<text x="244.1" y="95.8">18</text>
<text x="21" y="101.3">INPUT</text>
<text x="40.3" y="101.3">EPAD</text>
<text x="238.7" y="97.7">19</text>
<text x="238.7" y="99.5">21</text>
<text x="238.7" y="101.3">23</text>
<text x="244.1" y="97.7">20</text>
<text x="244.1" y="99.5">22</text>
<text x="244.1" y="101.3">24</text>
<text x="21" y="103.2">OUTPUT</text>
<text x="37.5" y="103.2">ADJ/GND</text>
<text x="216.5" y="119.8" transform="rotate(-90 216.5 119.8)">2</text>
<text x="216.5" y="117" transform="rotate(-90 216.5 117)">1</text>
<text x="95.8" y="124.3" transform="rotate(-90 95.8 124.3)">GND_16</text>
<text x="97.7" y="122.5" transform="rotate(-90 97.7 122.5)">D0/A0</text>
<text x="99.5" y="122.5" transform="rotate(-90 99.5 122.5)">D1/A1</text>
<text x="101.3" y="122.5" transform="rotate(-90 101.3 122.5)">D2/A2</text>
<text x="103.2" y="122.5" transform="rotate(-90 103.2 122.5)">D3/A3</text>
<text x="105" y="123.4" transform="rotate(-90 105 123.4)">D4/LE0</text>
<text x="106.8" y="124.6" transform="rotate(-90 106.8 124.6)">D5/CLK0</text>
<text x="108.7" y="125" transform="rotate(-90 108.7 125)">D6/SDO1</text>
<text x="110.5" y="125" transform="rotate(-90 110.5 125)">D7/SDO2</text>
<text x="94.2" y="128.8">OPT</text>
<text x="94.2" y="130.6">VDD</text>
<text x="107.4" y="130.6">CLK</text>
<text x="109" y="128.8">SI</text>
<text x="94.2" y="132.4">S/P</text>
<text x="94.2" y="134.2">GND_1</text>
<text x="94.2" y="136.1">GND_2</text>
<text x="94.2" y="137.9">GND_3</text>
<text x="103.2" y="136.1">VSS_EXT</text>
<text x="104.2" y="134.2">GND_15</text>
<text x="104.2" y="137.9">GND_14</text>
<text x="108.6" y="132.4">LE</text>
<text x="94.2" y="139.7">RF1</text>
<text x="94.2" y="141.6">GND_4</text>
<text x="104.2" y="141.6">GND_13</text>
<text x="107.5" y="139.7">RF2</text>
<text x="167.3" y="139.7">RFIN</text>
<text x="183.5" y="139.7">RFOUT/DCSUPPLY</text>
<text x="191.1" y="141.6">GROUND</text>
<text x="95.8" y="149" transform="rotate(-90 95.8 149)">GND_5</text>
<text x="97.7" y="149" transform="rotate(-90 97.7 149)">GND_6</text>
<text x="99.5" y="149" transform="rotate(-90 99.5 149)">GND_7</text>
<text x="101.3" y="149" transform="rotate(-90 101.3 149)">GND_8</text>
<text x="103.2" y="149" transform="rotate(-90 103.2 149)">GND_9</text>
<text x="105" y="149" transform="rotate(-90 105 149)">GND_10</text>
<text x="106.8" y="149" transform="rotate(-90 106.8 149)">GND_11</text>
<text x="108.7" y="149" transform="rotate(-90 108.7 149)">GND_12</text>
</g>
<g font-size="1.6">
<text x="213.9" y="28.9">5.0V</text>
<text x="99.1" y="32.5">D0D1D2D3D4D5D6D7</text>
<text x="216.2" y="34.4">5v</text>
<text x="75" y="38">3.3V</text>
<text x="114.5" y="37.3">IC2</text>
<text x="114.5" y="39.5">PE44820B-X</text>
<text x="218.7" y="39.8">R48</text>
<text x="34.8" y="43.5">XTAL1</text>
<text x="34.8" y="45.3">CVCO55BE-1530-2700</text>
<text x="60.3" y="43.5">5.0V</text>
<text x="77.2" y="45.3">3.3v</text>
<text x="218.7" y="42">0</text>
<text x="5.8" y="52.7">Vtune</text>
<text x="84.5" y="50.8">OPT</text>
<text x="119.3" y="52.7">Serial Clock</text>
<text x="119.3" y="50.8">Serial Input</text>
<text x="224.2" y="51.2">0.1 uF</text>
<text x="224.2" y="49">C69</text>
<text x="238.8" y="51.2">2.2 uF</text>
<text x="238.8" y="49">C70</text>
<text x="58.9" y="54.5">5v</text>
<text x="77.2" y="54.5">Serial/Parallel</text>
<text x="81.4" y="59.1">C81</text>
<text x="119.3" y="54.5">Latch Enable</text>
<text x="139.9" y="59.1">C73</text>
<text x="182.9" y="54.5">U1</text>
<text x="182.9" y="56.3">MMG3014NT1</text>
<text x="216.9" y="56.6">15NH</text>
<text x="216.9" y="54.5">L9</text>
<text x="235" y="59.1">C71</text>
<text x="251.5" y="57.2">J8</text>
<text x="58.9" y="61.8">RF-Output</text>
<text x="60.3" y="65.3">7.5 dBm</text>
<text x="73.2" y="65.3">1.48 dBm</text>
<text x="126.2" y="65.3">1.48 dBm</text>
<text x="139.9" y="64.5">22 pF</text>
<text x="227.9" y="65.4">C72</text>
<text x="235" y="64.5">22 pF</text>
<text x="245.1" y="65.4">CONN_001P_000C_1</text>
<text x="78.6" y="67.3">1.6pF</text>
<text x="156.5" y="67.3">C87</text>
<text x="156.5" y="69.5">1.5 pF</text>
<text x="168.2" y="68.9">15 dB Gain</text>
<text x="186.5" y="68.9">25 P1DB</text>
<text x="227.9" y="67.6">1.1 pF</text>
<text x="248.7" y="68.9">16.48 dBm</text>
<text x="247.8" y="75.5">J19</text>
<text x="247.8" y="77.3">1-5103308-3</text>
<text x="230.8" y="80.1">D0</text>
<text x="230.8" y="81.9">D2</text>
<text x="230.8" y="83.7">D4</text>
<text x="250.9" y="80.1">D1</text>
<text x="250.9" y="81.9">D3</text>
<text x="250.9" y="83.7">D5</text>
<text x="230.8" y="85.6">D6</text>
<text x="230.8" y="87.4">D8</text>
<text x="230.8" y="89.2">D10</text>
<text x="250.9" y="85.6">D7</text>
<text x="32.9" y="92.9">U12</text>
<text x="32.9" y="94.7">LM1085_KTT_3</text>
<text x="229" y="94.7">Vtune</text>
<text x="230.8" y="91.1">D12</text>
<text x="230.8" y="92.9">D14</text>
<text x="252.7" y="94.7">Serial Clock</text>
<text x="223.5" y="98.4">Serial/Parallel</text>
<text x="225.3" y="100.2">Serial Input 23</text>
<text x="229" y="96.5">OPT</text>
<text x="252.7" y="96.5">Latch Enable</text>
<text x="252.7" y="98.4">FilteredIF1</text>
<text x="252.7" y="100.2">FilteredIF2</text>
<text x="97.3" y="109.3">D8D9D10</text>
<text x="102.8" y="109.3">D11</text>
<text x="104.6" y="109.3">D12</text>
<text x="106.4" y="109.3">D13</text>
<text x="108.3" y="109.3">D14</text>
<text x="110.1" y="109.3">D15</text>
<text x="213.9" y="109.3">5.0V</text>
<text x="216.2" y="113">5v</text>
<text x="73.2" y="114.8">3.3V</text>
<text x="112.6" y="114.1">IC3</text>
<text x="112.6" y="116.3">PE44820B-X</text>
<text x="218.7" y="118.8">0</text>
<text x="218.7" y="116.6">R49</text>
<text x="75.4" y="122.1">3.3v</text>
<text x="224.2" y="125.8">C75</text>
<text x="238.8" y="125.8">C76</text>
<text x="75.4" y="131.3">Serial/Parallel</text>
<text x="82.7" y="127.6">OPT</text>
<text x="117.4" y="127.6">Serial Input</text>
<text x="117.4" y="129.5">Serial Clock</text>
<text x="117.4" y="131.3">Latch Enable</text>
<text x="182.9" y="131.3">U2</text>
<text x="216.9" y="131.3">L10</text>
<text x="224.2" y="128">0.1 uF</text>
<text x="238.8" y="128">2.2 uF</text>
<text x="81.4" y="135.8">C82</text>
<text x="138" y="135.8">C80</text>
<text x="182.9" y="133.1">MMG3014NT1</text>
<text x="216.9" y="133.5">15NH</text>
<text x="235" y="135.8">C77</text>
<text x="251.5" y="134">J9</text>
<text x="73.2" y="138.4">1.48 dBm</text>
<text x="128" y="142.1">1.48 dBm</text>
<text x="138" y="141.4">22 pF</text>
<text x="227.9" y="142.2">C78</text>
<text x="235" y="141.4">22 pF</text>
<text x="245.1" y="142.2">CONN_001P_000C_1</text>
<text x="71.7" y="145.9">LO</text>
<text x="78.6" y="144.1">1.6pF</text>
<text x="156.5" y="144.1">C88</text>
<text x="156.5" y="146.3">1.5 pF</text>
<text x="170.1" y="145.8">15 dB Gain</text>
<text x="188.3" y="145.8">25 P1DB</text>
<text x="227.9" y="144.4">1.1 pF</text>
<text x="246.9" y="145.8">16.48 dBm</text>
<text x="210.3" y="164.2">Title</text>
<text x="217.6" y="166">Mithril</text>
<text x="210.3" y="169.7">Size</text>
<text x="212.1" y="171.5">B</text>
<text x="217.6" y="169.7">Document Number</text>
<text x="217.6" y="171.5">&lt;Doc&gt;</text>
<text x="270.6" y="169.7">Rev</text>
<text x="272.5" y="171.5">&lt;RevCode&gt;</text>
<text x="210.3" y="175.2">Date:</text>
<text x="219.8" y="175.2">Wednesday, January 31, 2024</text>
<text x="246.9" y="175.2">Sheet</text>
<text x="256" y="175.2">1</text>
<text x="261.5" y="175.2">of</text>
<text x="267" y="175.2">1</text>
</g>
<g font-size="1.6" fill="#00c">
<text x="75" y="63.8">1</text>
<text x="82.8" y="63.8">2</text>
<text x="155.3" y="63.4" transform="rotate(-90 155.3 63.4)">2</text>
<text x="155.3" y="71.3" transform="rotate(-90 155.3 71.3)">1</text>
<text x="75" y="140.6">1</text>
<text x="82.8" y="140.6">2</text>
<text x="155.3" y="140.2" transform="rotate(-90 155.3 140.2)">2</text>
<text x="155.3" y="148.1" transform="rotate(-90 155.3 148.1)">1</text>
</g>
<g font-size="1.6" fill="#f00">
<text x="263.5" y="99.4">IF1</text>
<text x="263.5" y="101.3">IF2</text>
<text x="69.7" y="155.4" transform="rotate(-90 69.7 155.4)">LO</text>
</g>
<g font-size="1.3">
<text x="29.3" y="1.4">5</text>
<text x="84.1" y="1.4">4</text>
<text x="139" y="1.4">3</text>
<text x="193.8" y="1.4">2</text>
<text x="248.7" y="1.4">1</text>
<text x=".5" y="24.7">D</text>
<text x="276.6" y="24.7">D</text>
<text x=".5" y="68.2">C</text>
<text x="276.6" y="68.2">C</text>
<text x=".5" y="111.6">B</text>
<text x="276.6" y="111.6">B</text>
<text x=".5" y="155">A</text>
<text x="276.6" y="155">A</text>
<text x="29.3" y="177">5</text>
<text x="84.1" y="177">4</text>
<text x="139" y="177">3</text>
<text x="193.8" y="177">2</text>
<text x="248.7" y="177">1</text>
</g>
</svg>
